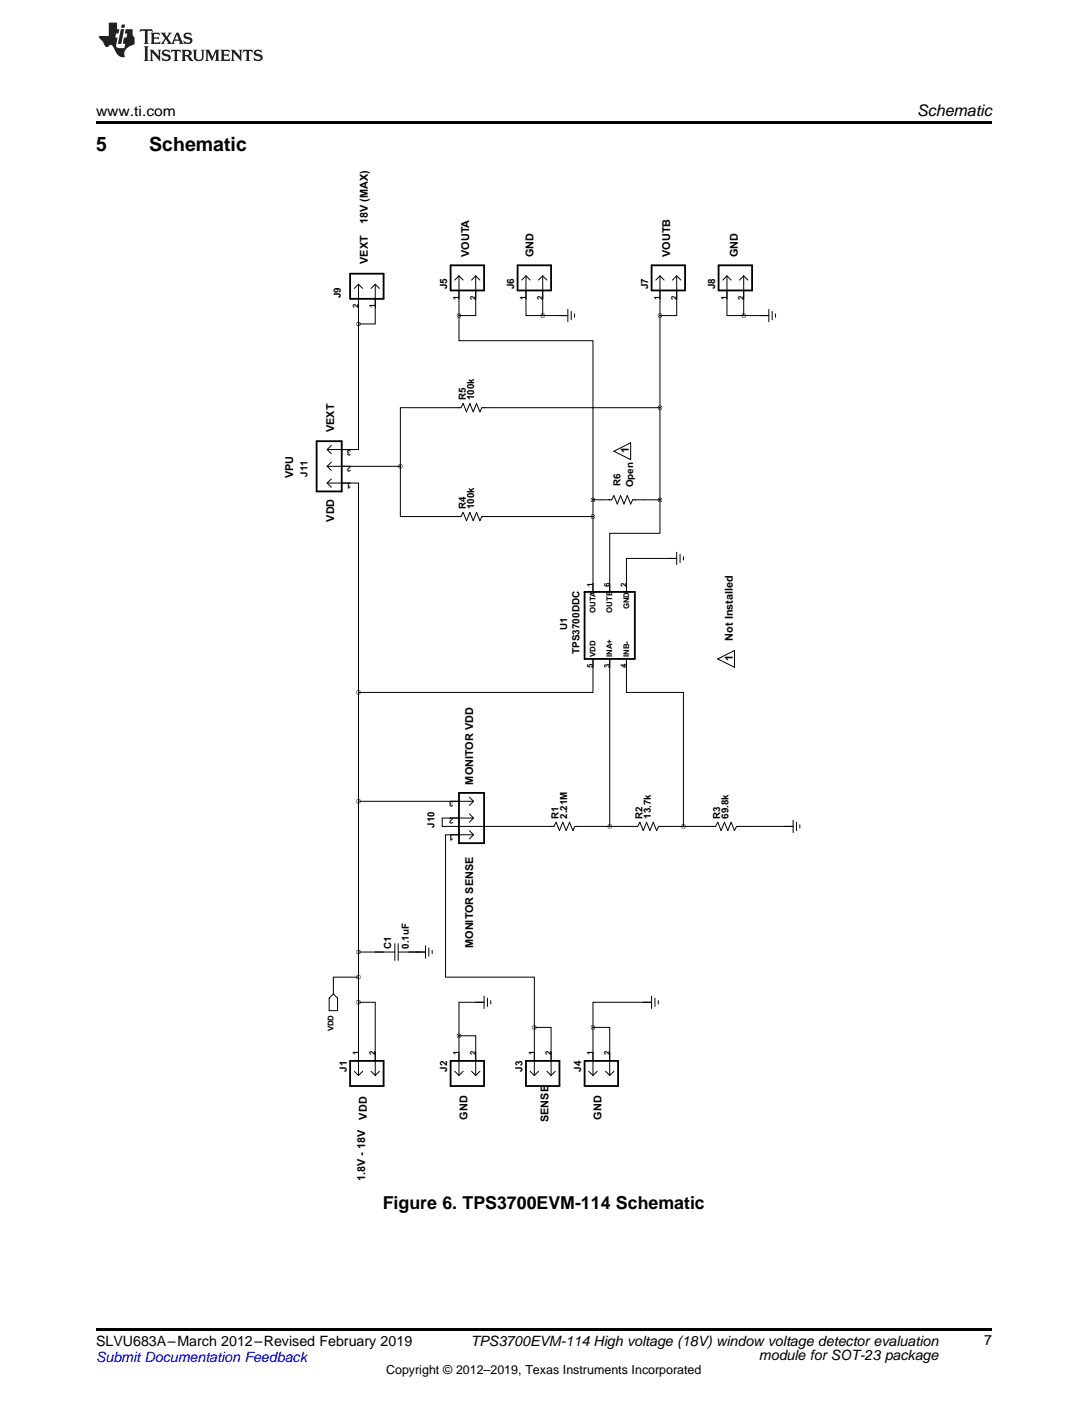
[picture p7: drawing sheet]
<svg xmlns="http://www.w3.org/2000/svg" width="216mm" height="279mm" viewBox="0 0 216 279" stroke-linecap="round" stroke-linejoin="round" font-family="sans-serif">
<g fill="#000">
<path d="M19 24h177.8v.6h-177.8zM19 263.5h177.8v.6h-177.8z"/>
<path d="M71.1 198.9a.05 .05 0 0 0 .1 0 .05 .05 0 0 0-.1 0zM130.9 62.6a.05 .05 0 0 0 .1 0 .05 .05 0 0 0-.1 0zM117.6 99.2a.05 .05 0 0 0 .1 0 .05 .05 0 0 0-.1 0zM130.9 80.9a.05 .05 0 0 0 .1 0 .05 .05 0 0 0-.1 0zM117.6 203.9a.05 .05 0 0 0 .1 0 .05 .05 0 0 0-.1 0zM71.1 159a.05 .05 0 0 0 .1 0 .05 .05 0 0 0-.1 0zM106 203.9a.05 .05 0 0 0 .1 0 .05 .05 0 0 0-.1 0zM71.1 193.9a.05 .05 0 0 0 .1 0 .05 .05 0 0 0-.1 0zM71.1 188.9a.05 .05 0 0 0 .1 0 .05 .05 0 0 0-.1 0zM79.4 92.5a.05 .05 0 0 0 .1 0 .05 .05 0 0 0-.1 0zM117.6 102.5a.05 .05 0 0 0 .1 0 .05 .05 0 0 0-.1 0zM130.9 99.2a.05 .05 0 0 0 .1 0 .05 .05 0 0 0-.1 0zM71.1 137.4a.05 .05 0 0 0 .1 0 .05 .05 0 0 0-.1 0zM71.1 64.3a.05 .05 0 0 0 .1 0 .05 .05 0 0 0-.1 0z"/>
</g>
<g fill="none" stroke="#000" stroke-width=".2">
<path d="M71.1 56.4v7.9M71.1 56.4l.9 .8M71.1 56.4l-.8 .8M74.5 56.4v7.9h-3.4M74.5 56.4l.8 .8M74.5 56.4l-.9 .8M91.1 54.7v7.9M91.1 54.7l-.9 .9M91.1 54.7l.8 .9M94.4 54.7v7.9h-3.3M94.4 54.7l-.8 .9M94.4 54.7l.8 .9"/>
<path d="M104.4 54.7v7.9h3.3M104.4 54.7l-.9 .9M104.4 54.7l.8 .9M107.7 54.7v7.9M107.7 54.7l-.8 .9M107.7 54.7l.8 .9M131 54.7v44.5M131 54.7l-.9 .9M131 54.7l.8 .9M134.3 54.7v7.9h-3.3M134.3 54.7l-.8 .9M134.3 54.7l.8 .9"/>
<path d="M144.3 54.7v7.9h3.3M144.3 54.7l-.9 .9M144.3 54.7l.8 .9M147.6 54.7v7.9M147.6 54.7l-.9 .9M147.6 54.7l.8 .9M71.1 64.3v24.9h-6.2M91.1 62.6v5h26.6v31.6M107.7 62.6h5M112.7 61.4v2.5M113.3 61.8v1.7M114 62.3v.7"/>
<path d="M147.6 62.6h5M152.6 61.4v2.5M153.2 61.8v1.7M153.9 62.3v.7M64.9 95.9h6.2v41.5M64.9 89.2l.9 .8M64.9 92.5l.9 .9M64.9 92.5h14.5M64.9 95.9l.9 .8M65.8 88.4l-.9 .8M65.8 91.7l-.9 .8M65.8 95l-.9 .9"/>
<path d="M79.4 92.5v10h12.1l.4-.8 .7 1.6 .6-1.6 .7 1.6 .7-1.6 .6 1.6 .4-.8h22.1M117.7 99.2v18.3M117.7 99.2h3.7l.4-.8 .7 1.6 .7-1.6 .6 1.6 .7-1.6 .6 1.6 .4-.8h5.5M121.8 89.5l3.3-1.6v3.3zM131 80.9h-35.4l-.4 .8-.6-1.6-.7 1.6-.7-1.6-.6 1.6-.7-1.6-.4 .8h-12.1v11.6M131 99.2v6.6h-10v11.7M134.3 110.8h-10v6.7M134.3 109.6v2.4M134.9 110v1.6M135.6 110.5v.6M71.1 137.4v76M117.7 130.8v6.6h-46.6"/>
<path d="M121 130.8v33.2M124.3 130.8v6.6h11.3v26.6M142.4 130.8l3.4-1.7v3.3zM71.1 159h22.9M93.1 158.2l.9 .8M94 159l-.9 .8M93.1 161.5l.9 .8M93.1 164.8l.9 .9M94 165.7h-5.6v28.2h17.6v10M94 162.3h-6.2v1.7h22.1l.5-.8 .6 1.6 .7-1.6 .6 1.6 .7-1.6 .7 1.6 .4-.8h12.4l.5-.8 .6 1.6 .7-1.6 .7 1.6 .6-1.6 .7 1.6 .4-.8h11.3l.4-.8 .7 1.6 .7-1.6 .6 1.6 .7-1.6 .7 1.6 .4-.8h11.2M94 162.3l-.9 .9M94 165.7l-.9 .8"/>
<path d="M157.4 162.8v2.4M158 163.2v1.6M158.7 163.7v.6M65.3 198.1l.9-.9 .8 .9v2.5h-1.7zM71.1 198.9h3.4v14.5M71.1 193.9h-4.9v3.3M71.1 188.9h7.2M78.3 187.3v3.3M79 187.3v3.3M79.1 188.9h5.3M82.8 188.9h.1M84.4 187.7v2.4"/>
<path d="M85.1 188.1v1.7M85.8 188.6v.7M96.1 198.9h-5v6.6M96.1 197.7v2.4M96.7 198.1v1.6M97.4 198.6v.6M129.3 198.9h-11.6v5M129.3 197.7v2.4M130 198.1v1.6M130.6 198.6v.6M70.3 212.6l.8 .8M72 212.6l-.9 .8"/>
<path d="M73.6 212.6l.9 .8M75.3 212.6l-.8 .8M90.2 212.6l.9 .8M91.1 205.5h3.3v7.9M91.1 205.5v7.9M91.9 212.6l-.8 .8M93.6 212.6l.8 .8M95.2 212.6l-.8 .8M105.2 212.6l.8 .8M106 203.9h3.4v9.5M106 203.9v9.5M106.9 212.6l-.9 .8"/>
<path d="M108.5 212.6l.9 .8M110.2 212.6l-.8 .8M116.8 212.6l.9 .8M117.7 203.9h3.3v9.5M117.7 203.9v9.5M118.5 212.6l-.8 .8M120.2 212.6l.8 .8M121.8 212.6l-.8 .8"/>
</g>
<path d="M69.5 54.3h6.6v5h-6.6zM89.4 52.7h6.7v4.9h-6.7zM102.7 52.7h6.7v4.9h-6.7zM129.3 52.7h6.6v4.9h-6.6zM142.6 52.7h6.6v4.9h-6.6zM62.8 87.5h5v10h-5zM116 117.5h10v13.3h-10zM91.1 157.3h5v10h-5zM69.5 210.5h6.6v5h-6.6zM89.4 210.5h6.7v5h-6.7zM104.4 210.5h6.6v5h-6.6zM116 210.5h6.7v5h-6.7z" fill="none" stroke="#000" stroke-width=".36"/>
<g fill="none" stroke="#000" stroke-width=".81">
<circle cx="71.1" cy="64.3" r=".03"/>
<circle cx="91.1" cy="62.6" r=".03"/>
<circle cx="107.7" cy="62.6" r=".03"/>
<circle cx="131" cy="62.6" r=".03"/>
<circle cx="147.6" cy="62.6" r=".03"/>
<circle cx="79.4" cy="92.5" r=".03"/>
<circle cx="117.7" cy="99.2" r=".03"/>
<circle cx="131" cy="80.9" r=".03"/>
<circle cx="131" cy="99.2" r=".03"/>
<circle cx="117.7" cy="102.5" r=".03"/>
<circle cx="71.1" cy="137.4" r=".03"/>
<circle cx="71.1" cy="159" r=".03"/>
<circle cx="121" cy="164" r=".03"/>
<circle cx="135.6" cy="164" r=".03"/>
<circle cx="71.1" cy="193.9" r=".03"/>
<circle cx="71.1" cy="188.9" r=".03"/>
<circle cx="71.1" cy="198.9" r=".03"/>
<circle cx="91.1" cy="205.5" r=".03"/>
<circle cx="106" cy="203.9" r=".03"/>
<circle cx="117.7" cy="203.9" r=".03"/>
</g>
<g fill="#231f20">
<path d="M27.8 5.8l-.1 .6 .5-.3h.5l.1 .2v2.1l-.3 .3h1l-.2-.3v-2.1v-.2h.6l.4 .3-.1-.6zM29.9 6.5l.2 .4v1.5l-.2 .3h1.8l.1-.5a1.04 1.04 0 0 1-1.2 .1v-.6h.5l.4 .2v-.7l-.4 .2h-.5v-.6h.8l.3 .2-.1-.5zM31.9 6.5l.9 1.1-1 1.1h.9l-.2-.2 .4-.7 .5 .7-.2 .2h1.5l-.2-.2 .1-.4h.9l.2 .4-.2 .2h.9l-.2-.3-.7-1.9h-.5l-.9 2.1-.8-1.1 .8-1h-.8l.2 .3-.4 .5-.4-.6 .2-.2zM35.1 6.9l.4 .9h-.8zM36.6 6.6a.63 .63 0 0 0-.2 .7 .63 .63 0 0 0 .6 .4l.6 .2 .2 .2a.75 .75 0 0 1-.8 .4 .75 .75 0 0 1-.6-.5l.1 .7 .2-.1a1.11 1.11 0 0 0 1.5-.5 1.13 1.13 0 0 0-1.3-.9v-.3a1.04 1.04 0 0 1 1.1 .2l-.1-.6-.2 .1-.5-.1zM28.5 9.2l.3 .3v2.2l-.3 .4h1l-.2-.4v-2.2l.2-.3zM29.7 9.9l.2 .3v1.5l-.2 .4h.7l-.2-.4v-1.3l1.6 1.7v-1.9l.2-.3h-.7l.2 .3v.9l-1.1-1.2zM32.3 10a.62 .62 0 0 0-.2 .7 .62 .62 0 0 0 .6 .4l.6 .2 .2 .2a.76 .76 0 0 1-.8 .4 .76 .76 0 0 1-.6-.5l.1 .7 .2-.1a1.11 1.11 0 0 0 1.5-.6 1.13 1.13 0 0 0-1.3-.8v-.3a1.04 1.04 0 0 1 1.1 .1l-.1-.5-.2 .1-.5-.2zM34 9.9l-.1 .6a.61 .61 0 0 1 .7-.3l.1 1.5-.3 .4h1l-.3-.4 .1-1.5a.63 .63 0 0 1 .7 .3l-.1-.6zM36 9.9l.2 .3v1.5l-.2 .4h.9l-.2-.2v-.7l.6 .2a.76 .76 0 0 0 1.1 .6l-1-.9a.58 .58 0 0 0 .6-.6 .58 .58 0 0 0-.5-.6zM36.7 10.2l.1-.1a.45 .45 0 0 1 .6 .1 .45 .45 0 0 1 .1 .5l-.8 .2zM38.2 9.9l.2 .2a2.17 2.17 0 0 0 .4 1.9 .99 .99 0 0 0 1.6-.7v-1.1l.2-.3h-.7l.1 .2a1.92 1.92 0 0 1-.1 1.7 .6 .6 0 0 1-1-.5v-1.1l.2-.3zM40.7 9.9l.2 .3v1.5l-.2 .4h.7l-.2-.4v-1.4l.8 1.8 .9-1.8v1.4l-.2 .4h.9l-.3-.4v-1.5l.3-.3h-.8l-.6 1.4-.7-1.4zM43.7 9.9l.3 .3v1.5l-.3 .4h1.9l.1-.6a1.04 1.04 0 0 1-1.3 .2v-.6h.6l.4 .1v-.6l-.4 .2h-.6l.1-.6h.7l.4 .2-.1-.5zM45.8 9.9l.2 .3v1.5l-.2 .4h.8l-.3-.4v-1.3l1.6 1.7v-1.9l.2-.3h-.7l.2 .3v.9l-1.1-1.2zM48.3 9.9l-.1 .6a.61 .61 0 0 1 .7-.3v1.5l-.2 .4h.9l-.2-.4v-1.5a.63 .63 0 0 1 .8 .3l-.1-.6zM50.6 10a.62 .62 0 0 0-.2 .7 .62 .62 0 0 0 .6 .4l.6 .2 .1 .2a.76 .76 0 0 1-.7 .4 .76 .76 0 0 1-.6-.5l.1 .7 .1-.1a1.11 1.11 0 0 0 1.5-.6 1.13 1.13 0 0 0-1.2-.8l-.1-.3a1.04 1.04 0 0 1 1.2 .1l-.2-.5-.1 .1-.5-.2z"/>
<path d="M21.6 4.5v2.6h-2l.1 .4 .8 .9a.91 .91 0 0 0 .9 .9 .56 .56 0 0 1 .5-.4 .56 .56 0 0 1 .5 .3l.4 .8a1.53 1.53 0 0 0 2 1.3 1.54 1.54 0 0 1 1-2.1l.9-.4-.1-1.4a1.52 1.52 0 0 1-.3-1.6h-1.4l-.1 .9h.5l-.2 .8h-.5l-.2 .9v.2l.4 .1-.1 .9a1.93 1.93 0 0 1-1.6-.3l.2-1.8h-.4l.1-.8h.5l.2-.9h-.5v-1.3zM24 5.8l-.6 2.9h.7l.5-2.9zM24.2 4.9l-.2 .6h.7l.1-.6z"/>
</g>
<g font-size="3.9">
<text x="19" y="30">5</text>
<text x="29.6" y="30">Schematic</text>
</g>
<text font-size="3.5" x="76" y="239.9">Figure 6. TPS3700EVM-114 Schematic</text>
<text font-size="3.2" x="182" y="23">Schematic</text>
<g font-size="2.8">
<text x="19" y="23">www.ti.com</text>
<text x="19" y="267.1">SLVU683A–March 2012–Revised February 2019</text>
<text x="93.4" y="267.1">TPS3700EVM-114 High voltage (18V) window voltage detector evaluation</text>
<text x="150.6" y="269.9">module for SOT-23 package</text>
<text x="195.3" y="267">7</text>
</g>
<text font-size="2.8" fill="#00f" x="19" y="270.4">Submit Documentation Feedback</text>
<text font-size="2.5" x="76.6" y="272.7">Copyright © 2012–2019, Texas Instruments Incorporated</text>
<g font-size="2.2">
<text x="73" y="44.5" transform="rotate(-90 73 44.5)">18V (MAX)</text>
<text x="73" y="52.4" transform="rotate(-90 73 52.4)">VEXT</text>
<text x="93.1" y="51" transform="rotate(-90 93.1 51)">VOUTA</text>
<text x="105.9" y="51" transform="rotate(-90 105.9 51)">GND</text>
<text x="133" y="51" transform="rotate(-90 133 51)">VOUTB</text>
<text x="146.4" y="51" transform="rotate(-90 146.4 51)">GND</text>
<text x="66.3" y="85.8" transform="rotate(-90 66.3 85.8)">VEXT</text>
<text x="124.8" y="89.9" transform="rotate(-90 124.8 89.9)">1</text>
<text x="58.2" y="94.9" transform="rotate(-90 58.2 94.9)">VPU</text>
<text x="66.3" y="103.5" transform="rotate(-90 66.3 103.5)">VDD</text>
<text x="145.4" y="131.1" transform="rotate(-90 145.4 131.1)">1</text>
<text x="145.4" y="127.1" transform="rotate(-90 145.4 127.1)">Not Installed</text>
<text x="93.9" y="155.7" transform="rotate(-90 93.9 155.7)">MONITOR VDD</text>
<text x="93.9" y="188.1" transform="rotate(-90 93.9 188.1)">MONITOR SENSE</text>
<text x="72.8" y="222.2" transform="rotate(-90 72.8 222.2)">VDD</text>
<text x="92.7" y="222.2" transform="rotate(-90 92.7 222.2)">GND</text>
<text x="108.9" y="222.7" transform="rotate(-90 108.9 222.7)">SENSE</text>
<text x="119.3" y="222.2" transform="rotate(-90 119.3 222.2)">GND</text>
<text x="72.5" y="234.5" transform="rotate(-90 72.5 234.5)">1.8V - 18V</text>
</g>
<g font-size="2">
<text x="67.6" y="59.2" transform="rotate(-90 67.6 59.2)">J9</text>
<text x="88.8" y="57.4" transform="rotate(-90 88.8 57.4)">J5</text>
<text x="102" y="57.4" transform="rotate(-90 102 57.4)">J6</text>
<text x="128.6" y="57.4" transform="rotate(-90 128.6 57.4)">J7</text>
<text x="141.9" y="57.4" transform="rotate(-90 141.9 57.4)">J8</text>
<text x="115" y="129.8" transform="rotate(-90 115 129.8)">TPS3700DDC</text>
<text x="77.6" y="188.3" transform="rotate(-90 77.6 188.3)">C1</text>
<text x="68.8" y="212.7" transform="rotate(-90 68.8 212.7)">J1</text>
<text x="88.8" y="212.7" transform="rotate(-90 88.8 212.7)">J2</text>
<text x="103.7" y="212.7" transform="rotate(-90 103.7 212.7)">J3</text>
<text x="115.3" y="212.7" transform="rotate(-90 115.3 212.7)">J4</text>
</g>
<g font-size="1.9">
<text x="92.4" y="79.4" transform="rotate(-90 92.4 79.4)">R5</text>
<text x="94.1" y="79.4" transform="rotate(-90 94.1 79.4)">100k</text>
<text x="61" y="94.6" transform="rotate(-90 61 94.6)">J11</text>
<text x="92.4" y="101" transform="rotate(-90 92.4 101)">R4</text>
<text x="94.1" y="101" transform="rotate(-90 94.1 101)">100k</text>
<text x="123.2" y="96.5" transform="rotate(-90 123.2 96.5)">R6</text>
<text x="125.6" y="96.7" transform="rotate(-90 125.6 96.7)">Open</text>
<text x="112.5" y="125.1" transform="rotate(-90 112.5 125.1)">U1</text>
<text x="86.2" y="164.2" transform="rotate(-90 86.2 164.2)">J10</text>
<text x="110.9" y="162.5" transform="rotate(-90 110.9 162.5)">R1</text>
<text x="112.5" y="162.5" transform="rotate(-90 112.5 162.5)">2.21M</text>
<text x="127.5" y="162.5" transform="rotate(-90 127.5 162.5)">R2</text>
<text x="129.1" y="162.5" transform="rotate(-90 129.1 162.5)">13.7k</text>
<text x="142.9" y="162.5" transform="rotate(-90 142.9 162.5)">R3</text>
<text x="144.6" y="162.5" transform="rotate(-90 144.6 162.5)">69.8k</text>
<text x="81.1" y="188.3" transform="rotate(-90 81.1 188.3)">0.1uF</text>
</g>
<g font-size="1.5">
<text x="91.1" y="59.5" transform="rotate(-90 91.1 59.5)">1</text>
<text x="94.4" y="59.5" transform="rotate(-90 94.4 59.5)">2</text>
<text x="104.4" y="59.5" transform="rotate(-90 104.4 59.5)">1</text>
<text x="107.7" y="59.5" transform="rotate(-90 107.7 59.5)">2</text>
<text x="131" y="59.5" transform="rotate(-90 131 59.5)">1</text>
<text x="134.3" y="59.5" transform="rotate(-90 134.3 59.5)">2</text>
<text x="144.3" y="59.5" transform="rotate(-90 144.3 59.5)">1</text>
<text x="147.6" y="59.5" transform="rotate(-90 147.6 59.5)">2</text>
<text x="71.1" y="61.2" transform="rotate(-90 71.1 61.2)">2</text>
<text x="74.5" y="61.2" transform="rotate(-90 74.5 61.2)">1</text>
<text x="69.7" y="89.2" transform="rotate(-180 69.7 89.2)">3</text>
<text x="69.7" y="95.9" transform="rotate(-180 69.7 95.9)">1</text>
<text x="69.7" y="92.5" transform="rotate(-180 69.7 92.5)">2</text>
<text x="117.7" y="116.4" transform="rotate(-90 117.7 116.4)">1</text>
<text x="121" y="116.4" transform="rotate(-90 121 116.4)">6</text>
<text x="124.3" y="116.4" transform="rotate(-90 124.3 116.4)">2</text>
<text x="118.2" y="121.6" transform="rotate(-90 118.2 121.6)">OUTA</text>
<text x="121.5" y="121.6" transform="rotate(-90 121.5 121.6)">OUTB</text>
<text x="124.8" y="120.9" transform="rotate(-90 124.8 120.9)">GND</text>
<text x="118.2" y="130.4" transform="rotate(-90 118.2 130.4)">VDD</text>
<text x="121.5" y="130.4" transform="rotate(-90 121.5 130.4)">INA+</text>
<text x="124.8" y="130.4" transform="rotate(-90 124.8 130.4)">INB-</text>
<text x="117.7" y="132.7" transform="rotate(-90 117.7 132.7)">5</text>
<text x="121" y="132.7" transform="rotate(-90 121 132.7)">3</text>
<text x="124.3" y="132.7" transform="rotate(-90 124.3 132.7)">4</text>
<text x="90" y="159" transform="rotate(-180 90 159)">3</text>
<text x="90" y="165.7" transform="rotate(-180 90 165.7)">1</text>
<text x="90" y="162.3" transform="rotate(-180 90 162.3)">2</text>
<text x="66.2" y="204.7" transform="rotate(-90 66.2 204.7)">VDD</text>
<text x="71.1" y="209.4" transform="rotate(-90 71.1 209.4)">1</text>
<text x="74.5" y="209.4" transform="rotate(-90 74.5 209.4)">2</text>
<text x="91.1" y="209.4" transform="rotate(-90 91.1 209.4)">1</text>
<text x="94.4" y="209.4" transform="rotate(-90 94.4 209.4)">2</text>
<text x="106" y="209.4" transform="rotate(-90 106 209.4)">1</text>
<text x="109.4" y="209.4" transform="rotate(-90 109.4 209.4)">2</text>
<text x="117.7" y="209.4" transform="rotate(-90 117.7 209.4)">1</text>
<text x="121" y="209.4" transform="rotate(-90 121 209.4)">2</text>
</g>
</svg>
